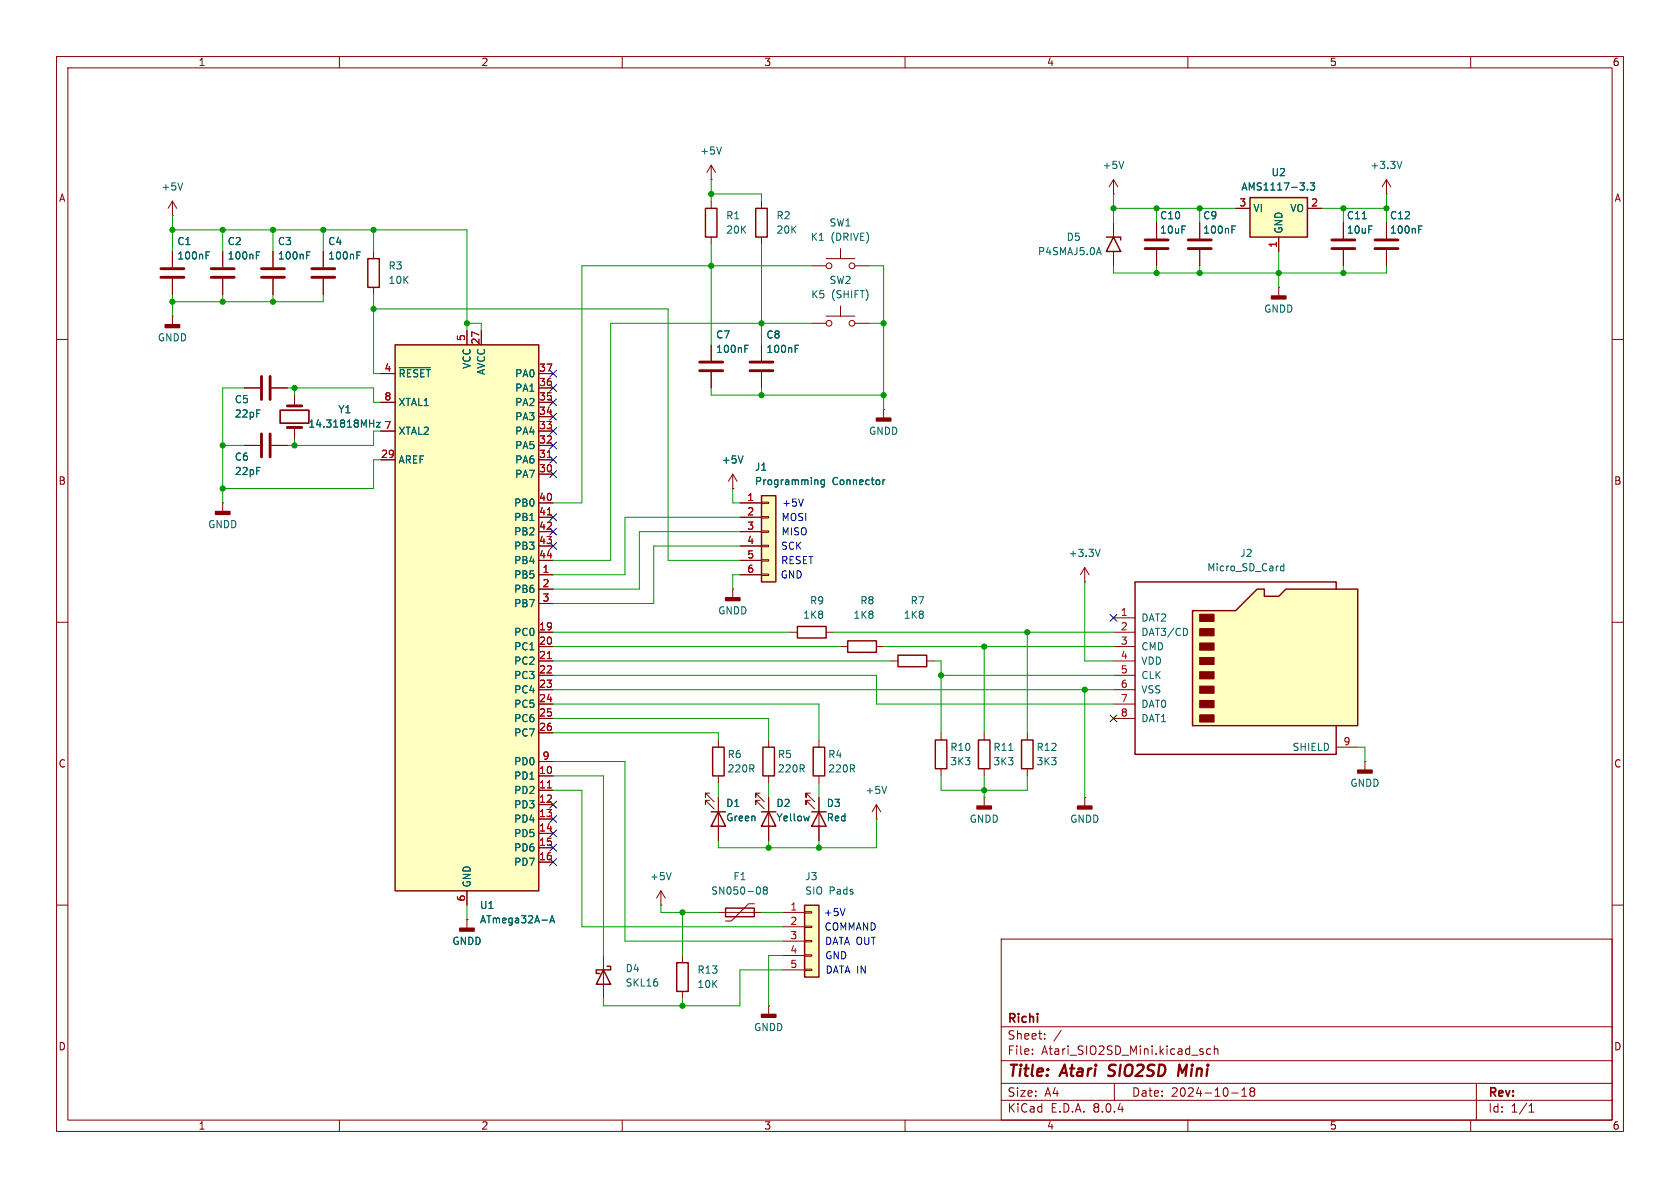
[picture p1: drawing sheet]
<svg xmlns="http://www.w3.org/2000/svg" width="297mm" height="210mm" viewBox="0 0 297 210" stroke-linecap="round" stroke-linejoin="round" font-family="sans-serif">
<g fill="none" stroke="#840000" stroke-width=".18">
<path d="M10 10h277v190h-277zM12 12h273v186h-273zM60 10v2M110 10v2M160 10v2M210 10v2M260 10v2M10 60h2M285 60h2M10 110h2M285 110h2M10 160h2"/>
<path d="M285 160h2M177 166h108v32h-108zM60 198v2M110 198v2M160 198v2M177 194.5h108M177 191.5h108M177 187.5h108M177 181.5h108M182.5 186.3v.1M182.5 185.5v.1M184.7 183.6v.1"/>
<path d="M184.7 182.8v.1M187.6 182.1l-1.3 2M197 191.5v3M210 198v2M212.5 185.9l.2 .2-.2 .3M212.5 185.4l.2 .1M214 185.5l-.4-.1-.3 .3v.4l.2 .2h.5M214.7 185.5l.2-.1 .3 .1 .1 .9M214.7 184.9v1.5M217.7 193.2h1.2M219.5 193.8h.9M219.5 192.7l.5-.4v1.5"/>
<path d="M221.2 192.9l-.2 .3v.3l.2 .3 .5-.1 .1-.2-.1-.4-.2-.2M221.2 192.9l-.2-.2 .2-.4 .5 .1 .1 .2-.3 .3M221.2 192.9h.3M260 198v2M261 191.5v6.5M270.3 196.6h.9M270.3 195.5l.4-.4v1.5"/>
</g>
<path d="M195.9 190.1l.3 .1M196.2 188.4l-.1 .2v.4M209.8 188.2l-.8 1.4-.5-1.4-.2 2" fill="none" stroke="#840000" stroke-width=".4"/>
<path d="M134.6 87.6h2.6v15.3h-2.6z" fill="#ffffc2"/>
<path d="M130.8 88.9h3.8M130.8 91.4h3.8M130.8 94h3.8M130.8 96.5h3.8M130.8 99.1h3.8M134.6 98.9h1.3v.3h-1.3zM134.6 96.4h1.3v.2h-1.3zM134.6 93.9h1.3v.2h-1.3zM134.6 91.3h1.3v.3h-1.3zM134.6 88.8h1.3v.2h-1.3zM130.8 101.6h3.8M134.6 101.5h1.3v.2h-1.3z" fill="none" stroke="#840000" stroke-width=".18"/>
<path d="M134.6 87.6h2.6v15.3h-2.6z" fill="none" stroke="#840000" stroke-width=".25"/>
<path d="M144.4 84.8l.2 .2v.7M145.7 84.8v1.1l-.2 .2-.3-.1M145.7 84.9l-.3-.1-.3 .3 .2 .5h.4M156.1 84.8v.9M156.4 84.8l-.3 .3" fill="none" stroke="#006464" stroke-width=".18"/>
<path d="M69.8 61h25.4v96.5h-25.4z" fill="#ffffc2"/>
<path d="M195.6 41.9h2.5v.5M196.8 41.9l1.3 2.6h-2.5zM69.8 61h25.4v96.5h-25.4zM173 130.8h2v5.1h-2z" fill="none" stroke="#840000" stroke-width=".25"/>
<g fill="none" stroke="#840000" stroke-width=".18">
<path d="M196.8 34.3h.1M196.8 31.8l-.7 1.2M196.8 31.8v2.5M196.8 39.4v2.5M196.8 31.8l.8 1.2M212.1 39.4v2.8M237.5 39.4v2.8M82.5 58.4v2.6M85.1 58.4v2.6M196.8 44.5v2.5M212.1 44.2v2.8M237.5 44.2v2.8"/>
<path d="M67.3 76.2h2.5M67.3 71.1h2.5M67.3 66h2.5M95.2 78.7h2.6M95.2 76.2h2.6M95.2 73.7h2.6M95.2 71.1h2.6M95.2 68.6h2.6M95.2 66h2.6M67.3 81.3h2.5M95.2 81.3h2.6M95.2 83.8h2.6"/>
<path d="M95.2 88.9h2.6M95.2 91.4h2.6M95.2 94h2.6M95.2 96.5h2.6M95.2 99.1h2.6M95.2 101.6h2.6M95.2 111.8h2.6M95.2 104.1h2.6M95.2 114.3h2.6M95.2 116.8h2.6M95.2 119.4h2.6M95.2 106.7h2.6"/>
<path d="M95.2 137.2h2.6M95.2 139.7h2.6M95.2 121.9h2.6M95.2 124.5h2.6M95.2 127h2.6M95.2 129.5h2.6M95.2 134.6h2.6M174 129.5v1.3M174 135.9v1.3M82.5 157.5v2.5M95.2 142.2h2.6M95.2 144.8h2.6"/>
<path d="M95.2 147.3h2.6M95.2 149.9h2.6M95.2 152.4h2.6M191.8 141h.1M191.8 141v1.5"/>
</g>
<path d="M96.8 80.9h.7M96.8 91h.7M96.8 116.4h.7M96.8 139.3h.7" fill="none" stroke="#a90000" stroke-width=".18"/>
<path d="M198.7 28.5l-.5 1.3M217.8 39.9h.6M240.8 38.7h.8M194 44.7h.6M194.3 43.8l.4 1.2M217.8 40.6h.4M70.6 65h5.5M178.3 132.7h.8M97.2 163.1l.4-1.2 .4 1.2M97.3 162.8h.6" fill="none" stroke="#006464" stroke-width=".18"/>
<path d="M210.1 43.9h4M210.1 42.4h4M235.5 43.9h4M235.5 42.4h4" fill="none" stroke="#840000" stroke-width=".51"/>
<path d="M190.5 142.5h2.5v.5h-2.5z" fill="#840000" stroke="#840000" stroke-width=".25"/>
<path d="M221 34.9h10.1v7h-10.1z" fill="#ffffc2"/>
<path d="M221 34.9h10.1v7h-10.1zM128.3 160.5h5v1.6h-5z" fill="none" stroke="#840000" stroke-width=".25"/>
<g fill="none" stroke="#840000" stroke-width=".18">
<path d="M218.4 36.8h2.6M231.1 36.8h2.6M30.5 55.9h.1M30.5 55.9v1.5M226.1 41.9v2.6M191.8 102.9h.1M191.8 100.3l-.8 1.3M191.8 100.3v2.6M191.8 100.3l.7 1.3M133.3 159.8h-1l-3 3h-1M174 141h.1M174 141v1.5"/>
<path d="M127 161.3h7.6"/>
</g>
<path d="M231.1 33.5v.1M231.6 32.3h.8l-.4 .5 .3 .1v.6l-.1 .1-.6-.1M194.5 97.1l-.4 1.3M134.1 156.8a.79 .79 0 0 1 0 1.3M135.2 157.3l-.3-.2 .3-.3h.3l.1 .2-.2 .3M135.2 157.3l-.3 .3 .1 .3 .2 .2 .3-.1 .1-.2v-.2l-.2-.3M135.2 157.3h.2" fill="none" stroke="#006464" stroke-width=".18"/>
<g fill="#840000" stroke="#840000" stroke-width=".25">
<path d="M172.7 142.5h2.6v.5h-2.6z"/>
<path d="M29.2 57.4h2.5v.5h-2.5z"/>
</g>
<path d="M210.8 108h7.6l3.8-3.9h1.3v1.3h2.6l1.2-1.3h12.7v24.2h-29.2z" fill="#ffffc2"/>
<g fill="#840000" stroke="#840000" stroke-width=".18">
<path d="M212.1 126.4h2.5v1.2h-2.5z"/>
<path d="M212.1 123.8h2.5v1.3h-2.5z"/>
<path d="M212.1 121.3h2.5v1.3h-2.5z"/>
<path d="M212.1 118.7h2.5v1.3h-2.5z"/>
<path d="M212.1 116.2h2.5v1.3h-2.5z"/>
<path d="M212.1 113.7h2.5v1.2h-2.5z"/>
<path d="M212.1 111.1h2.5v1.3h-2.5z"/>
<path d="M212.1 108.6h2.5v1.3h-2.5z"/>
</g>
<g fill="none" stroke="#840000" stroke-width=".25">
<path d="M124.7 36.8h2v5.1h-2zM133.6 36.8h2v5.1h-2zM65 45.7h2.1v5.1h-2.1zM141 110.7h5v2.1h-5zM149.9 113.3h5v2h-5zM158.7 115.8h5.1v2.1h-5.1zM210.8 108h7.6l3.8-3.9h1.3v1.3h2.6l1.2-1.3h12.7v24.2h-29.2zM236.2 104.1v-1.2h-35.5v30.5h35.5v-5.1M126 132.1h2v5.1h-2zM134.9 132.1h2v5.1h-2zM143.8 132.1h2v5.1h-2zM165.4 130.8h2v5.1h-2z"/>
<path d="M180.6 130.8h2v5.1h-2zM125.7 143.5h2.6M127 143.5l1.3 2.6h-2.6zM134.6 143.5h2.6M135.9 143.5l1.3 2.6h-2.6zM143.5 143.5h2.5M144.8 143.5l1.2 2.6h-2.5zM106.7 171.5l1.2 2.5h-2.5zM107.3 170.8h.6v.7h-2.5v.6h.6M119.6 170.2h2.1v5.1h-2.1z"/>
</g>
<g fill="none" stroke="#840000" stroke-width=".18">
<path d="M30.5 38.1h.1M30.5 35.6v2.5M30.5 35.6l-.8 1.2M30.5 35.6l.7 1.2M125.7 31.8h.1M125.7 29.2l-.7 1.3M125.7 29.2v2.6M125.7 35.6v1.2M125.7 29.2l.8 1.3M134.6 35.6v1.2M204.5 39.4v2.8M245.1 34.3h.1"/>
<path d="M245.1 31.8v2.5M245.1 39.4v2.8M245.1 31.8l-.8 1.2M245.1 31.8l.8 1.2M30.5 44.5v2.7M30.5 49.3v2.8M39.4 44.5v2.7M39.4 49.3v2.8M48.3 44.5v2.7M48.3 49.3v2.8M57.1 44.5v2.7M57.1 49.3v2.8"/>
<path d="M66 44.5v1.2M66 50.8v1.3M125.7 41.9v1.3M134.6 41.9v1.3M143.5 47h2.5M143.5 57.2h2.5M146 45.7h5.1M146 55.9h5.1M148.6 43.9v1.8M148.6 54.1v1.8M151.1 47h2.6M151.1 57.2h2.6"/>
<path d="M204.5 44.2v2.8M226.1 50.8h.1M226.1 50.8v1.5M245.1 44.2v2.8M43.2 78.7h2.8M43.2 68.6h2.8M48 78.7h2.8M48 68.6h2.8M52.1 69.9v1.9M52.1 75.6v1.9M125.7 61v2.8M125.7 65.8v2.8"/>
<path d="M134.6 61v2.8M134.6 65.8v2.8M156.2 72.4h.1M156.2 72.4v1.5M39.4 88.9h.1M39.4 88.9v1.5M129.5 86.4h.1M129.5 83.8l-.7 1.3M129.5 83.8v2.6M129.5 83.8l.8 1.3M129.5 104.1h.1M129.5 104.1v1.6"/>
<path d="M139.7 111.8h1.3M146 111.8h1.3M148.6 114.3h1.3M154.9 114.3h1.3M157.5 116.8h1.2M163.8 116.8h1.3M196.8 109.2h3.9M196.8 111.8h3.9M196.8 114.3h3.9M196.8 116.8h3.9M196.8 119.4h3.9M127 130.8v1.3"/>
<path d="M127 137.2v1.2M135.9 130.8v1.3M135.9 137.2v1.2M144.8 130.8v1.3M144.8 137.2v1.2M166.4 129.5v1.3M166.4 135.9v1.3M181.6 129.5v1.3M181.6 135.9v1.3M196.8 121.9h3.9M196.8 124.5h3.9M196.8 127h3.9"/>
<path d="M236.2 132.1h3.8M241.3 134.6h.1M241.3 134.6v1.5M116.8 157.5l-.7 1.3M116.8 157.5v2.5M116.8 157.5l.8 1.3M125.5 140.2h-.8v.8v-.8l1.5 1.5M125.5 141.5h-.8v.7v-.7l1.5 1.5M127 141v7.6M134.4 140.2h-.8v.8v-.8l1.5 1.5M134.4 141.5h-.8v.7v-.7l1.5 1.5M135.9 141v7.6"/>
<path d="M143.3 140.2h-.8v.8v-.8l1.5 1.5M143.3 141.5h-.8v.7v-.7l1.5 1.5M144.8 141v7.6M154.9 144.8h.1M154.9 142.2l-.7 1.3M154.9 142.2v2.6M154.9 142.2l.8 1.3M82.5 162.6h.1M82.5 162.6v1.5M106.7 168.9v7.6M116.8 160h.1M120.6 168.9v1.3"/>
<path d="M120.6 175.3v1.2M135.9 177.8h.1M135.9 177.8v1.5"/>
<circle cx="146.6" cy="57.2" r=".51"/>
<circle cx="146.6" cy="47" r=".51"/>
<circle cx="150.6" cy="57.2" r=".51"/>
<circle cx="150.6" cy="47" r=".51"/>
</g>
<g fill="none" stroke="#006464" stroke-width=".18">
<path d="M32.3 32.3l-.4 1.3M127.5 26l-.4 1.2M247.8 28.5l-.4 1.3M250.8 39.9h.6M36.4 45.1h.5M36.4 44.5h.6M45.3 45.1h.4M45.3 44.5h.6M54.2 45.1h.4M54.2 44.5h.6M63.1 45.1h.4M63.1 44.5h.6"/>
<path d="M250.8 40.6h.4M65.3 74.8h.8M66.1 74.2v1.3M66.6 74.7h.6l-.6 .8h.6M131.7 61.6h.4M131.7 61h.6M140.6 61.6h.4M140.6 61h.6M131.4 80.6l-.5 1.3M227 99.6v1.3M209.7 111.1l.2 .5-.2 .7M226.4 100.7l.2 .2 .4-.1"/>
<path d="M227 100.1h-.4l-.2 .2M156.8 139l-.5 1.3M118.7 154.2l-.5 1.3M143.1 144.3l-.3 .8"/>
</g>
<g fill="#840000" stroke="#840000" stroke-width=".25">
<path d="M240 136.1h2.6v.6h-2.6z"/>
<path d="M224.8 52.3h2.5v.5h-2.5z"/>
<path d="M38.1 90.4h2.5v.5h-2.5z"/>
<path d="M154.9 73.9h2.6v.5h-2.6z"/>
<path d="M81.3 164.1h2.5v.5h-2.5z"/>
<path d="M128.3 105.7h2.5v.5h-2.5z"/>
<path d="M134.6 179.3h2.6v.5h-2.6z"/>
</g>
<g fill="none" stroke="#840000" stroke-width=".51">
<path d="M28.4 49h4.1M28.4 47.5h4.1M37.3 49h4.1M37.3 47.5h4.1M46.2 49h4.1M46.2 47.5h4.1M55.1 49h4.1M55.1 47.5h4.1M202.4 43.9h4.1M202.4 42.4h4.1M243.1 43.9h4M243.1 42.4h4"/>
<path d="M46.2 66.5v4.1M46.2 76.7v4.1M47.8 66.5v4.1M47.8 76.7v4.1M50.8 71.8h2.5M50.8 75.6h2.5M123.7 65.5h4.1M123.7 64h4.1M132.6 65.5h4.1M132.6 64h4.1"/>
</g>
<path d="M49.5 72.5h5.1v2.3h-5.1z" fill="none" stroke="#840000" stroke-width=".3"/>
<path d="M142.2 160h2.6v12.7h-2.6z" fill="#ffffc2"/>
<g fill="none" stroke="#840000" stroke-width=".18">
<path d="M204.5 39.4v2.8M212.1 39.4v2.8M218.4 36.8h2.6M231.1 36.8h2.6M237.5 39.4v2.8M245.1 39.4v2.8M30.5 44.5v2.7M30.5 49.3v2.8M39.4 44.5v2.7M39.4 49.3v2.8M48.3 44.5v2.7M48.3 49.3v2.8"/>
<path d="M57.1 44.5v2.7M57.1 49.3v2.8M82.5 58.4v2.6M85.1 58.4v2.6M204.5 44.2v2.8M212.1 44.2v2.8M226.1 41.9v2.6M237.5 44.2v2.8M245.1 44.2v2.8M43.2 68.6h2.8M43.2 78.7h2.8M48 68.6h2.8"/>
<path d="M48 78.7h2.8M52.1 69.9v1.2M52.1 76.2v1.3M67.3 76.2h2.5M67.3 71.1h2.5M67.3 66h2.5M95.2 68.6h2.6M95.2 78.7h2.6M95.2 76.2h2.6M95.2 73.7h2.6M95.2 71.1h2.6M95.2 66h2.6"/>
<path d="M125.7 61v2.8M125.7 65.8v2.8M134.6 61v2.8M134.6 65.8v2.8M67.3 81.3h2.5M95.2 88.9h2.6M95.2 91.4h2.6M95.2 94h2.6M95.2 96.5h2.6M95.2 99.1h2.6M95.2 81.3h2.6M95.2 83.8h2.6"/>
<path d="M129.5 86.4h.1M130.8 88.9h3.8M130.8 91.4h3.8M130.8 94h3.8M130.8 96.5h3.8M130.8 99.1h3.8M95.2 101.6h2.6M95.2 111.8h2.6M95.2 104.1h2.6M95.2 114.3h2.6M95.2 116.8h2.6M95.2 119.4h2.6"/>
<path d="M95.2 106.7h2.6M130.8 101.6h3.8M95.2 137.2h2.6M95.2 139.7h2.6M95.2 121.9h2.6M95.2 124.5h2.6M95.2 127h2.6M95.2 129.5h2.6M95.2 134.6h2.6M82.5 157.5v2.5M95.2 142.2h2.6M95.2 144.8h2.6"/>
<path d="M95.2 147.3h2.6M95.2 149.9h2.6M95.2 152.4h2.6M127 141v2.5M127 146.1v2.5M135.9 141v2.5M135.9 146.1v2.5M144.8 141v2.5M144.8 146.1v2.5M82.5 162.6h.1M138.4 161.3h3.8M138.4 163.8h3.8"/>
<path d="M138.4 166.4h3.8M138.4 168.9h3.8M138.4 171.5h3.8M142.2 171.3h1.3v.3h-1.3zM142.2 168.8h1.3v.2h-1.3zM142.2 166.2h1.3v.3h-1.3zM142.2 163.7h1.3v.3h-1.3zM142.2 161.2h1.3v.2h-1.3z"/>
</g>
<path d="M142.2 160h2.6v12.7h-2.6z" fill="none" stroke="#840000" stroke-width=".25"/>
<path d="M142 88.2l-.4 1.3M149.4 160.6l-.4 1.3" fill="none" stroke="#0000c2" stroke-width=".18"/>
<g fill="none" stroke="#009600" stroke-width=".18">
<path d="M30.5 38.1v6.4M125.7 34.3h8.9v1.3M125.7 31.8v3.8M196.8 36.8h21.6M196.8 34.3v5.1M204.5 36.8v2.6M212.1 36.8v2.6M233.7 36.8h11.4M237.5 36.8v2.6M245.1 34.3v5.1M30.5 40.6h52v17.8M30.5 52.1v3.8"/>
<path d="M39.4 40.6v3.9M39.4 52.1v1.2M48.3 40.6v3.9M48.3 52.1v1.2M57.1 40.6v3.9M57.1 52.1v1.2h-26.6M66 54.6h52.1v44.5h12.7M66 40.6v3.9M66 52.1v13.9h1.3M82.5 57.2h2.6v1.2M125.7 43.2v17.8M134.6 43.2v17.8"/>
<path d="M143.5 57.2h-35.6v41.9h-10.1M143.5 47h-40.6v41.9h-5.1M153.7 57.2h2.5M153.7 47h2.5v25.4M196.8 47v1.3h48.3v-1.3M204.5 47v1.3M212.1 47v1.3M226.1 44.5v6.3M237.5 47v1.3M39.4 78.7h3.8M43.2 68.6h-3.8v20.3M50.8 68.6h15.2v2.5h1.3"/>
<path d="M52.1 68.6v1.3M52.1 77.5v1.2M67.3 76.2h-1.3v2.5h-15.2M125.7 68.6v1.3h30.5M134.6 68.6v1.3M67.3 81.3h-1.3v5.1h-26.6M129.5 86.4v2.5h1.3M130.8 94h-17.8v10.1h-15.2M130.8 96.5h-15.2v10.2h-17.8M130.8 91.4h-20.3v10.2h-12.7M97.8 116.8h59.7M97.8 119.4h57.1v5.1h41.9"/>
<path d="M97.8 111.8h41.9M97.8 114.3h50.8M130.8 101.6h-1.3v2.5M147.3 111.8h49.5M156.2 114.3h40.6M165.1 116.8h1.3v12.7M166.4 119.4h30.4M174 114.3v15.2M181.6 111.8v17.7M191.8 102.9v13.9h5M97.8 129.5h29.2v1.3M97.8 139.7h5.1v24.1h35.5"/>
<path d="M97.8 137.2h8.9v31.7M97.8 121.9h99M97.8 124.5h47v6.3M97.8 127h38.1v3.8M97.8 134.6h12.7v31.8h27.9M127 138.4v2.6M135.9 138.4v2.6M144.8 138.4v2.6M166.4 137.2v2.5h15.2v-2.5M174 137.2v3.8M191.8 121.9v19.1M240 132.1h1.3v2.5"/>
<path d="M135.9 148.6v1.3M144.8 148.6v1.3M154.9 144.8v5.1h-27.9v-1.3M82.5 160v2.6M116.8 160v1.3h10.2M120.6 161.3v7.6M120.6 176.5v1.3M134.6 161.3h3.8M138.4 171.5h-7.6v6.3h-24.1v-1.3M138.4 168.9h-2.5v8.9"/>
</g>
<g fill="none" stroke="#000084" stroke-width=".18">
<path d="M97.2 78.1l1.2 1.2M97.2 65.4l1.2 1.2M97.2 75.6l1.2 1.2M97.2 68l1.2 1.2M97.2 73.1l1.2 1.2M97.2 70.5l1.2 1.2M98.4 78.1l-1.2 1.2M98.4 65.4l-1.2 1.2M98.4 75.6l-1.2 1.2M98.4 68l-1.2 1.2M98.4 73.1l-1.2 1.2M98.4 70.5l-1.2 1.2"/>
<path d="M97.2 95.9l1.2 1.2M97.2 90.8l1.2 1.2M97.2 83.2l1.2 1.2M97.2 80.7l1.2 1.2M97.2 93.4l1.2 1.2M98.4 95.9l-1.2 1.2M98.4 90.8l-1.2 1.2M98.4 83.2l-1.2 1.2M98.4 80.7l-1.2 1.2M98.4 93.4l-1.2 1.2M196.2 108.6l1.3 1.2M197.5 108.6l-1.3 1.2"/>
<path d="M196.2 126.4l1.3 1.2M197.5 126.4l-1.3 1.2M97.2 144.2l1.2 1.2M97.2 151.8l1.2 1.2M97.2 149.3l1.2 1.2M97.2 141.6l1.2 1.2M97.2 146.7l1.2 1.2M98.4 144.2l-1.2 1.2M98.4 151.8l-1.2 1.2M98.4 149.3l-1.2 1.2M98.4 141.6l-1.2 1.2M98.4 146.7l-1.2 1.2"/>
</g>
<g fill="none" stroke="#006464" stroke-width=".18">
<path d="M217.8 39.9h.6M231.1 33.5v.1M231.6 32.3h.8l-.4 .5 .3 .1v.6l-.1 .1-.6-.1M240.8 38.7h.8M250.8 39.9h.6M36.4 45.1h.5M36.4 44.5h.6M45.3 45.1h.4M45.3 44.5h.6M54.2 45.1h.4M54.2 44.5h.6M63.1 45.1h.4"/>
<path d="M63.1 44.5h.6M217.8 40.6h.4M250.8 40.6h.4M65.3 74.8h.8M66.1 74.2v1.3M66.6 74.7h.6l-.6 .8h.6M70.6 65h5.5M131.7 61.6h.4M131.7 61h.6M140.6 61.6h.4M140.6 61h.6M131.4 80.6l-.5 1.3"/>
<path d="M144.4 84.8l.2 .2v.7M145.7 84.8v1.1l-.2 .2-.3-.1M145.7 84.9l-.3-.1-.3 .3 .2 .5h.4M156.1 84.8v.9M156.4 84.8l-.3 .3M143.1 144.3l-.3 .8M97.2 163.1l.4-1.2 .4 1.2M97.3 162.8h.6"/>
</g>
<path d="M96.8 80.9h.7M96.8 91h.7M96.8 116.4h.7M96.8 139.3h.7" fill="none" stroke="#a90000" stroke-width=".18"/>
<g fill="#009600" stroke="#009600" stroke-width=".18">
<circle cx="237.5" cy="36.8" r=".46"/>
<circle cx="212.1" cy="36.8" r=".46"/>
<circle cx="212.1" cy="48.3" r=".46"/>
<circle cx="237.5" cy="48.3" r=".46"/>
<circle cx="226.1" cy="48.3" r=".46"/>
<circle cx="204.5" cy="48.3" r=".46"/>
<circle cx="245.1" cy="36.8" r=".46"/>
<circle cx="156.2" cy="69.9" r=".46"/>
<circle cx="134.6" cy="69.9" r=".46"/>
<circle cx="174" cy="114.3" r=".46"/>
<circle cx="134.6" cy="57.2" r=".46"/>
<circle cx="125.7" cy="47" r=".46"/>
<circle cx="196.8" cy="36.8" r=".46"/>
<circle cx="204.5" cy="36.8" r=".46"/>
<circle cx="156.2" cy="57.2" r=".46"/>
<circle cx="125.7" cy="34.3" r=".46"/>
<circle cx="144.8" cy="149.9" r=".46"/>
<circle cx="166.4" cy="119.4" r=".46"/>
<circle cx="174" cy="139.7" r=".46"/>
<circle cx="191.8" cy="121.9" r=".46"/>
<circle cx="181.6" cy="111.8" r=".46"/>
<circle cx="48.3" cy="53.3" r=".46"/>
<circle cx="39.4" cy="53.3" r=".46"/>
<circle cx="52.1" cy="78.7" r=".46"/>
<circle cx="39.4" cy="78.7" r=".46"/>
<circle cx="39.4" cy="86.4" r=".46"/>
<circle cx="66" cy="40.6" r=".46"/>
<circle cx="48.3" cy="40.6" r=".46"/>
<circle cx="57.1" cy="40.6" r=".46"/>
<circle cx="66" cy="54.6" r=".46"/>
<circle cx="82.5" cy="57.2" r=".46"/>
<circle cx="120.6" cy="161.3" r=".46"/>
<circle cx="120.6" cy="177.8" r=".46"/>
<circle cx="135.9" cy="149.9" r=".46"/>
<circle cx="30.5" cy="53.3" r=".46"/>
<circle cx="30.5" cy="40.6" r=".46"/>
<circle cx="52.1" cy="68.6" r=".46"/>
<circle cx="39.4" cy="40.6" r=".46"/>
</g>
<g font-size="2.8" fill="#840000">
<text x="178" y="190.9">Title:</text>
<text x="187.7" y="190.9">Atari</text>
<text x="196.8" y="190.9">SIO2SD</text>
<text x="209.9" y="190.9">Mini</text>
</g>
<g font-size="2.1" fill="#840000">
<text x="178" y="184">Sheet:</text>
<text x="178" y="181.2">Richi</text>
<text x="178" y="186.7">File:</text>
<text x="184.1" y="186.7">Atari_SIO2SD_Mini.kicad_sch</text>
<text x="178" y="196.9">KiCad</text>
<text x="178" y="194.1">Size:</text>
<text x="184.7" y="194.1">A4</text>
<text x="185.7" y="196.9">E.D.A.</text>
<text x="193.3" y="196.9">8.0.4</text>
<text x="200" y="194.1">Date:</text>
<text x="207" y="194.1">2024-10-18</text>
<text x="263" y="194.3">Rev:</text>
<text x="263" y="196.9">Id:</text>
<text x="267.1" y="196.9">1/1</text>
</g>
<g font-size="1.8" fill="#840000">
<text x="35" y="11.9">1</text>
<text x="85" y="11.9">2</text>
<text x="135" y="11.9">3</text>
<text x="185" y="11.9">4</text>
<text x="235" y="11.9">5</text>
<text x="285" y="11.9">6</text>
<text x="10.3" y="35.9">A</text>
<text x="285.3" y="35.9">A</text>
<text x="10.3" y="85.9">B</text>
<text x="285.3" y="85.9">B</text>
<text x="10.3" y="135.9">C</text>
<text x="285.3" y="135.9">C</text>
<text x="10.3" y="185.9">D</text>
<text x="285.3" y="185.9">D</text>
<text x="35" y="199.9">1</text>
<text x="85" y="199.9">2</text>
<text x="135" y="199.9">3</text>
<text x="185" y="199.9">4</text>
<text x="235" y="199.9">5</text>
<text x="285" y="199.9">6</text>
</g>
<g font-size="1.8" fill="#006464">
<text x="123.7" y="27.5">+5V</text>
<text x="28.4" y="33.9">+5V</text>
<text x="194.8" y="30.1">+5V</text>
<text x="219.4" y="33.9">AMS1117-3.3</text>
<text x="224.7" y="31.3">U2</text>
<text x="242.2" y="30.1">+3.3V</text>
<text x="128.3" y="39">R1</text>
<text x="128.3" y="41.5">20K</text>
<text x="137.2" y="39">R2</text>
<text x="137.2" y="41.5">20K</text>
<text x="146.6" y="40.2">SW1</text>
<text x="205" y="39">C10</text>
<text x="205" y="41.5">10uF</text>
<text x="212.6" y="39">C9</text>
<text x="212.6" y="41.5">100nF</text>
<text x="221.5" y="37.7">VI</text>
<text x="226.9" y="41.4" transform="rotate(-90 226.9 41.4)">GND</text>
<text x="228" y="37.7">VO</text>
<text x="238" y="39">C11</text>
<text x="238" y="41.5">10uF</text>
<text x="245.6" y="41.5">100nF</text>
<text x="245.6" y="39">C12</text>
<text x="31.3" y="43.5">C1</text>
<text x="31.3" y="46.1">100nF</text>
<text x="40.1" y="43.5">C2</text>
<text x="40.1" y="46.1">100nF</text>
<text x="49" y="43.5">C3</text>
<text x="49" y="46.1">100nF</text>
<text x="57.9" y="43.5">C4</text>
<text x="57.9" y="46.1">100nF</text>
<text x="68.6" y="47.9">R3</text>
<text x="143.2" y="42.8">K1</text>
<text x="146.9" y="42.8">(DRIVE)</text>
<text x="183.4" y="45.3">P4SMAJ5.0A</text>
<text x="188.5" y="42.8">D5</text>
<text x="68.6" y="50.4">10K</text>
<text x="143.3" y="52.9">K5</text>
<text x="146.6" y="50.4">SW2</text>
<text x="147" y="52.9">(SHIFT)</text>
<text x="223.4" y="55.5">GNDD</text>
<text x="27.8" y="60.6">GNDD</text>
<text x="83.4" y="65.3" transform="rotate(-90 83.4 65.3)">VCC</text>
<text x="126.5" y="60">C7</text>
<text x="126.5" y="62.6">100nF</text>
<text x="135.4" y="60">C8</text>
<text x="135.4" y="62.6">100nF</text>
<text x="41.4" y="71.5">C5</text>
<text x="70.4" y="66.9">~{RESET}</text>
<text x="70.4" y="72">XTAL1</text>
<text x="86" y="66.4" transform="rotate(-90 86 66.4)">AVCC</text>
<text x="91" y="72">PA2</text>
<text x="91" y="69.4">PA1</text>
<text x="91" y="66.9">PA0</text>
<text x="41.4" y="74">22pF</text>
<text x="54.4" y="75.8">14.31818MHz</text>
<text x="59.7" y="73.3">Y1</text>
<text x="70.4" y="77.1">XTAL2</text>
<text x="91" y="77.1">PA4</text>
<text x="91" y="74.5">PA3</text>
<text x="153.5" y="77.1">GNDD</text>
<text x="41.4" y="81.6">C6</text>
<text x="70.4" y="82.1">AREF</text>
<text x="91" y="82.1">PA6</text>
<text x="91" y="79.6">PA5</text>
<text x="127.5" y="82.1">+5V</text>
<text x="133.4" y="83.4">J1</text>
<text x="41.4" y="84.2">22pF</text>
<text x="90.8" y="89.8">PB0</text>
<text x="91" y="84.7">PA7</text>
<text x="133.4" y="86">Programming</text>
<text x="147.1" y="86">Connector</text>
<text x="36.7" y="93.6">GNDD</text>
<text x="90.8" y="92.3">PB1</text>
<text x="90.8" y="94.8">PB2</text>
<text x="90.8" y="97.4">PB3</text>
<text x="90.8" y="99.9">PB4</text>
<text x="188.8" y="98.7">+3.3V</text>
<text x="213.3" y="101.2">Micro_SD_Card</text>
<text x="219.2" y="98.7">J2</text>
<text x="90.8" y="102.5">PB5</text>
<text x="90.8" y="105">PB6</text>
<text x="90.8" y="107.5">PB7</text>
<text x="143.1" y="107">R9</text>
<text x="152" y="107">R8</text>
<text x="160.9" y="107">R7</text>
<text x="90.8" y="112.6">PC0</text>
<text x="126.9" y="108.8">GNDD</text>
<text x="141.9" y="109.6">1K8</text>
<text x="150.8" y="109.6">1K8</text>
<text x="159.7" y="109.6">1K8</text>
<text x="201.7" y="110.1">DAT2</text>
<text x="201.7" y="112.6">DAT3/CD</text>
<text x="90.8" y="115.2">PC1</text>
<text x="90.8" y="117.7">PC2</text>
<text x="201.7" y="115.2">CMD</text>
<text x="201.7" y="117.7">VDD</text>
<text x="90.8" y="120.2">PC3</text>
<text x="90.8" y="122.8">PC4</text>
<text x="90.8" y="125.3">PC5</text>
<text x="201.7" y="120.2">CLK</text>
<text x="201.7" y="122.8">VSS</text>
<text x="201.7" y="125.3">DAT0</text>
<text x="90.8" y="127.9">PC6</text>
<text x="90.8" y="130.4">PC7</text>
<text x="201.7" y="127.9">DAT1</text>
<text x="90.8" y="135.5">PD0</text>
<text x="128.5" y="134.2">R6</text>
<text x="128.5" y="136.8">220R</text>
<text x="137.4" y="134.2">R5</text>
<text x="137.4" y="136.8">220R</text>
<text x="146.3" y="134.2">R4</text>
<text x="146.3" y="136.8">220R</text>
<text x="167.9" y="132.9">R10</text>
<text x="167.9" y="135.5">3K3</text>
<text x="175.5" y="132.9">R11</text>
<text x="175.5" y="135.5">3K3</text>
<text x="183.1" y="132.9">R12</text>
<text x="183.1" y="135.5">3K3</text>
<text x="228.4" y="132.9">SHIELD</text>
<text x="90.8" y="138">PD1</text>
<text x="90.8" y="140.6">PD2</text>
<text x="90.8" y="143.1">PD3</text>
<text x="128.3" y="142.8">D1</text>
<text x="137.2" y="142.8">D2</text>
<text x="146.1" y="142.8">D3</text>
<text x="152.9" y="140.6">+5V</text>
<text x="238.6" y="139.3">GNDD</text>
<text x="90.8" y="145.6">PD4</text>
<text x="90.8" y="148.2">PD5</text>
<text x="128.3" y="145.4">Green</text>
<text x="137.2" y="145.4">Yellow</text>
<text x="146.1" y="145.4">Red</text>
<text x="171.3" y="145.6">GNDD</text>
<text x="189.1" y="145.6">GNDD</text>
<text x="90.8" y="150.7">PD6</text>
<text x="90.8" y="153.3">PD7</text>
<text x="114.8" y="155.8">+5V</text>
<text x="129.6" y="155.8">F1</text>
<text x="142.2" y="155.8">J3</text>
<text x="83.4" y="157" transform="rotate(-90 83.4 157)">GND</text>
<text x="84.8" y="160.9">U1</text>
<text x="125.6" y="158.3">SN050-08</text>
<text x="142.2" y="158.3">SIO</text>
<text x="146.6" y="158.3">Pads</text>
<text x="79.9" y="167.2">GNDD</text>
<text x="84.8" y="163.4">ATmega32A-A</text>
<text x="110.5" y="172.1">D4</text>
<text x="123.2" y="172.3">R13</text>
<text x="110.5" y="174.6">SKL16</text>
<text x="123.2" y="174.9">10K</text>
<text x="133.2" y="182.5">GNDD</text>
</g>
<g font-size="1.8" fill="#a90000">
<text x="219" y="36.6">3</text>
<text x="231.7" y="36.6">2</text>
<text x="225.8" y="43.9" transform="rotate(-90 225.8 43.9)">1</text>
<text x="67.9" y="65.8">4</text>
<text x="82.3" y="60.4" transform="rotate(-90 82.3 60.4)">5</text>
<text x="84.8" y="61" transform="rotate(-90 84.8 61)">27</text>
<text x="95.2" y="65.8">37</text>
<text x="67.9" y="70.9">8</text>
<text x="95.2" y="70.9">35</text>
<text x="95.2" y="68.3">36</text>
<text x="67.9" y="75.9">7</text>
<text x="95.2" y="75.9">33</text>
<text x="95.2" y="73.4">34</text>
<text x="67.3" y="81">29</text>
<text x="95.2" y="83.6">30</text>
<text x="95.2" y="81">31</text>
<text x="95.2" y="78.5">32</text>
<text x="95.2" y="88.6">40</text>
<text x="132" y="88.6">1</text>
<text x="95.2" y="91.2">41</text>
<text x="95.2" y="93.7">42</text>
<text x="132" y="91.2">2</text>
<text x="132" y="93.7">3</text>
<text x="95.2" y="96.3">43</text>
<text x="95.2" y="98.8">44</text>
<text x="95.8" y="101.3">1</text>
<text x="132" y="96.3">4</text>
<text x="132" y="98.8">5</text>
<text x="132" y="101.3">6</text>
<text x="95.8" y="103.9">2</text>
<text x="95.8" y="106.4">3</text>
<text x="95.2" y="111.5">19</text>
<text x="198" y="109">1</text>
<text x="198" y="111.5">2</text>
<text x="95.2" y="114">20</text>
<text x="95.2" y="116.6">21</text>
<text x="95.2" y="119.1">22</text>
<text x="198" y="114">3</text>
<text x="198" y="116.6">4</text>
<text x="198" y="119.1">5</text>
<text x="95.2" y="121.7">23</text>
<text x="95.2" y="124.2">24</text>
<text x="198" y="121.7">6</text>
<text x="198" y="124.2">7</text>
<text x="95.2" y="126.7">25</text>
<text x="95.2" y="129.3">26</text>
<text x="198" y="126.7">8</text>
<text x="237.4" y="131.8">9</text>
<text x="95.2" y="136.9">10</text>
<text x="95.8" y="134.4">9</text>
<text x="95.2" y="139.4">11</text>
<text x="95.2" y="142">12</text>
<text x="95.2" y="144.5">13</text>
<text x="95.2" y="147.1">14</text>
<text x="95.2" y="149.6">15</text>
<text x="95.2" y="152.1">16</text>
<text x="82.3" y="159.5" transform="rotate(-90 82.3 159.5)">6</text>
<text x="139.6" y="161">1</text>
<text x="139.6" y="163.6">2</text>
<text x="139.6" y="166.1">3</text>
<text x="139.6" y="168.7">4</text>
<text x="139.6" y="171.2">5</text>
</g>
<g font-size="1.8" fill="#0000c2">
<text x="138.2" y="89.8">+5V</text>
<text x="138.1" y="92.3">MOSI</text>
<text x="138.1" y="94.8">MISO</text>
<text x="138" y="97.4">SCK</text>
<text x="138" y="99.9">RESET</text>
<text x="137.9" y="102.5">GND</text>
<text x="145.5" y="162.2">+5V</text>
<text x="145.7" y="164.7">COMMAND</text>
<text x="145.8" y="167.2">DATA OUT</text>
<text x="145.8" y="169.8">GND</text>
<text x="145.8" y="172.3">DATA IN</text>
</g>
</svg>
